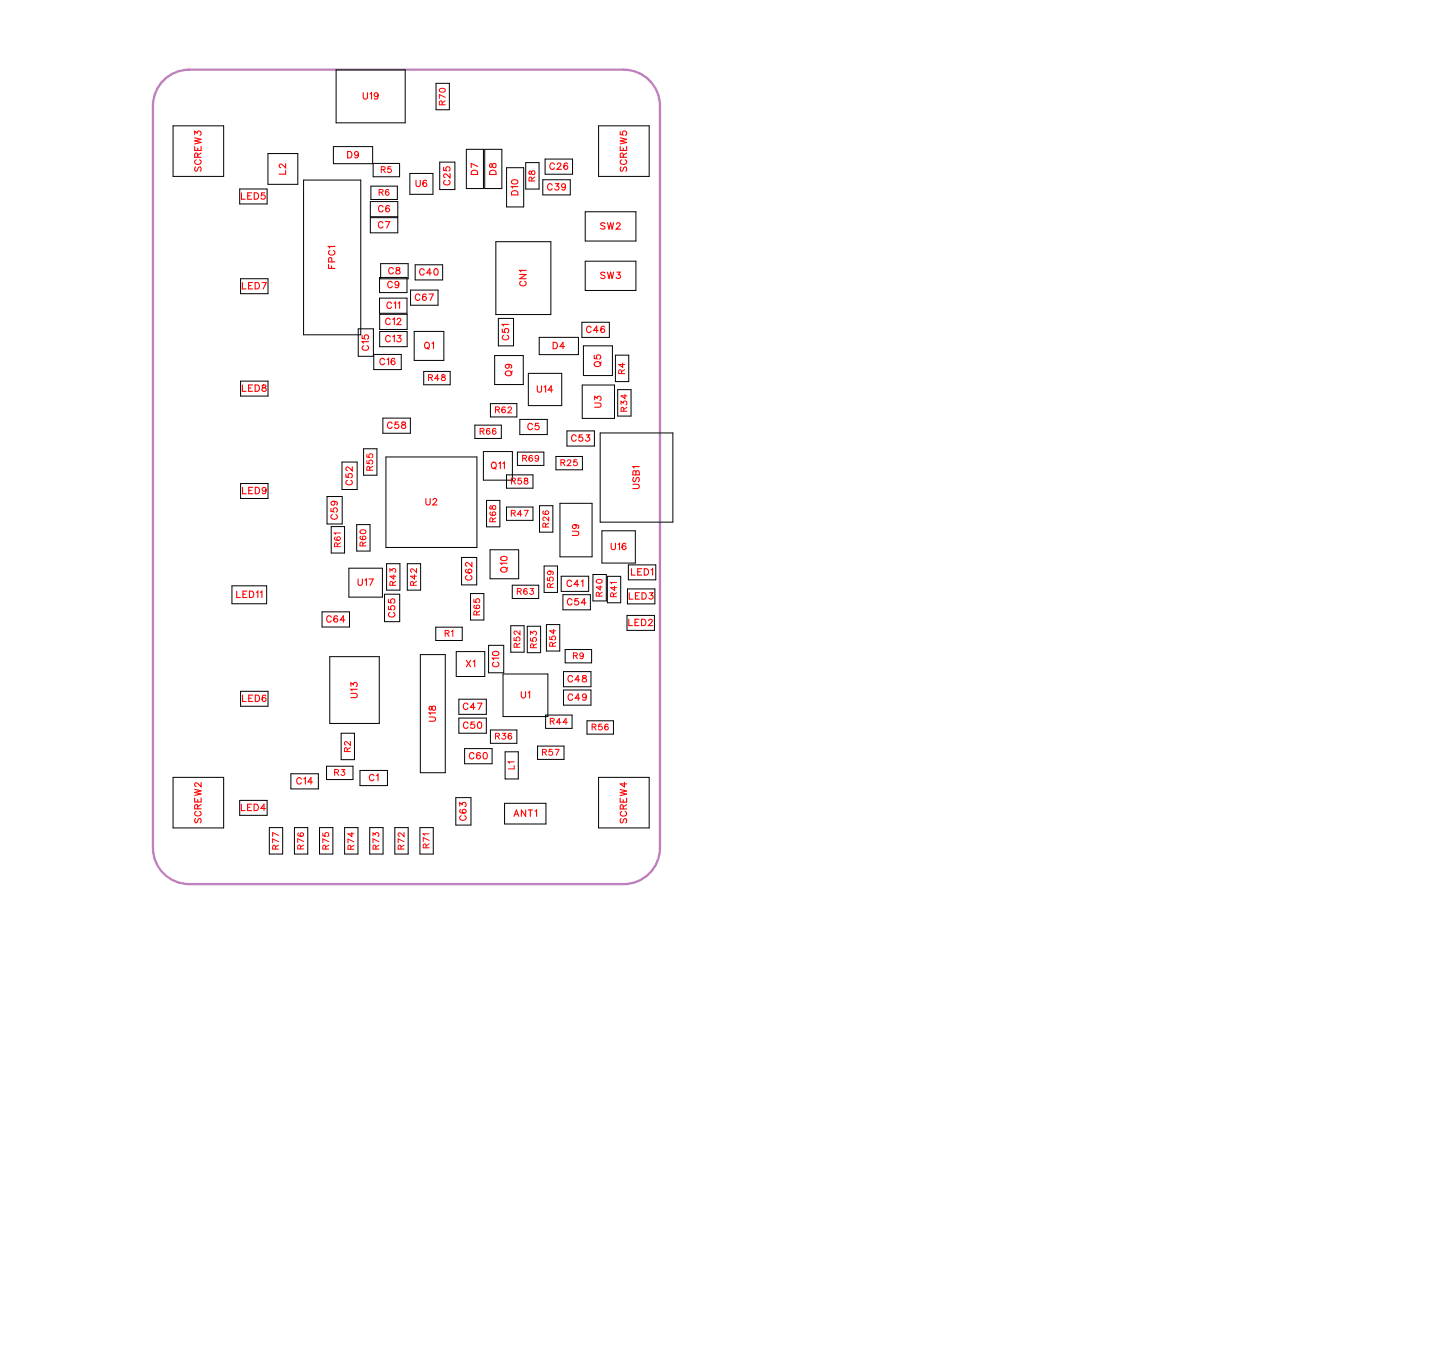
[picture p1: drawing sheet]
<svg xmlns="http://www.w3.org/2000/svg" width="158mm" height="151mm" viewBox="0 0 158 151" stroke-linecap="round" stroke-linejoin="round" font-family="sans-serif">
<path d="M20.9 7.7h48a4 4 0 0 1 4 4v82a4 4 0 0 1-4 4h-48a4 4 0 0 1-4-4v-82a4 4 0 0 1 4-4" fill="none" stroke="#bf80bf" stroke-width=".25"/>
<g fill="none" stroke="#000" stroke-width=".11">
<path d="M19.1 13.9h5.6v5.6h-5.6zM29.6 17h3.3v3.4h-3.3zM33.5 19.9h6.3v17.1h-6.3zM36.8 16.2h4.4v1.9h-4.4zM37.1 7.7h7.7v5.9h-7.7zM41.2 18.1h2.9v1.4h-2.9zM45.3 19.2h2.5v2.3h-2.5zM48.2 9.2h1.4v2.9h-1.4zM48.6 17.9h1.6v3h-1.6zM51.5 16.5h1.9v4.3h-1.9zM53.5 16.5h1.9v4.3h-1.9zM56 18.5h1.8v4.4h-1.8z"/>
<path d="M58.1 18h1.4v2.9h-1.4zM60 19.9h3v1.6h-3zM60.2 17.6h3v1.7h-3zM66.1 13.9h5.6v5.6h-5.6zM26.5 20.9h3v1.6h-3zM26.6 30.8h3v1.7h-3zM39.6 36.3h1.6v3.1h-1.6zM40.9 22.3h3v1.7h-3zM40.9 24.1h3v1.6h-3zM41 20.6h2.9v1.4h-2.9zM41.3 39.2h3v1.6h-3zM41.9 30.7h3.1v1.6h-3.1z"/>
<path d="M41.9 32.9h3.1v1.7h-3.1zM41.9 34.7h3.1v1.7h-3.1zM41.9 36.6h3.1v1.7h-3.1zM42 29.1h3.1v1.7h-3.1zM45.3 32.1h3.1v1.6h-3.1zM45.7 36.6h3.3v3.2h-3.3zM45.9 29.3h3v1.6h-3zM54.6 39.3h3.2v3.2h-3.2zM54.8 26.7h6v8.1h-6zM55 35.2h1.7v3h-1.7zM59.6 37.3h4.3v1.9h-4.3zM64.3 35.6h3v1.7h-3z"/>
<path d="M64.4 38.2h3.2v3.3h-3.2zM64.6 23.4h5.6v3.2h-5.6zM64.6 28.9h5.6v3.2h-5.6zM68 39.2h1.4v3h-1.4zM26.6 42.1h3v1.7h-3zM26.6 53.4h3v1.7h-3zM36.1 54.9h1.7v3h-1.7zM36.6 58.2h1.5v2.9h-1.5zM37.8 51.1h1.6v3h-1.6zM39.4 58h1.5v2.9h-1.5zM40.2 49.6h1.4v2.9h-1.4zM42.3 46.2h3v1.7h-3z"/>
<path d="M42.6 50.5h10.1v10h-10.1zM46.8 41h2.9v1.5h-2.9zM52.5 47h2.9v1.5h-2.9zM53.4 49.9h3.2v3.2h-3.2zM53.7 55.3h1.5v2.9h-1.5zM54.2 44.6h2.9v1.5h-2.9zM55.9 52.5h3v1.5h-3zM55.9 56h3v1.5h-3zM57.1 50h3v1.4h-3zM57.4 46.3h3v1.7h-3zM58.4 41.3h3.6v3.5h-3.6zM59.6 55.9h1.5v2.9h-1.5z"/>
<path d="M61.4 50.4h2.9v1.5h-2.9zM61.9 55.6h3.5v5.9h-3.5zM62.6 47.6h3.1v1.7h-3.1zM64.3 42.5h3.6v3.7h-3.6zM66.3 47.8h8v9.9h-8zM66.5 58.7h3.7v3.5h-3.7zM68.2 43.1h1.5v2.9h-1.5zM25.6 64.7h3.9v2h-3.9zM26.6 76.4h3v1.6h-3zM35.6 67.6h3v1.7h-3zM36.4 72.6h5.5v7.3h-5.5zM38.5 62.8h3.7v3.2h-3.7z"/>
<path d="M42.5 65.7h1.6v3h-1.6zM42.7 62.3h1.5v2.9h-1.5zM45 62.3h1.5v2.9h-1.5zM46.4 72.3h2.8v13.1h-2.8zM48.1 69.3h3v1.5h-3zM50.4 72h3.1v2.8h-3.1zM50.7 77.3h3v1.6h-3zM50.7 79.4h3v1.6h-3zM51 61.6h1.7v3h-1.7zM52 65.6h1.4v2.9h-1.4zM54 71.3h1.6v3.1h-1.6zM54.1 60.8h3.2v3.2h-3.2z"/>
<path d="M55.6 74.5h4.9v4.7h-4.9zM56.4 69.2h1.5v2.9h-1.5zM56.6 64.7h2.9v1.4h-2.9zM58.2 69.2h1.5v2.9h-1.5zM60.1 62.5h1.5v3h-1.5zM60.3 79h2.9v1.5h-2.9zM60.4 69h1.4v2.9h-1.4zM62 63.7h3v1.7h-3zM62.2 65.7h3v1.7h-3zM62.2 74.2h3.1v1.7h-3.1zM62.2 76.3h3.1v1.6h-3.1zM62.4 71.8h2.9v1.5h-2.9z"/>
<path d="M64.8 79.7h3v1.4h-3zM65.5 63.5h1.5v2.9h-1.5zM67.1 63.7h1.5v2.9h-1.5zM69.3 68h3v1.7h-3zM69.3 65.1h3v1.6h-3zM69.4 62.4h3v1.7h-3zM19.1 85.9h5.6v5.6h-5.6zM26.5 88.5h3v1.6h-3zM29.7 91.5h1.5v2.9h-1.5zM32.1 85.5h3.1v1.7h-3.1zM32.5 91.5h1.5v2.9h-1.5zM35.3 91.5h1.5v2.9h-1.5z"/>
<path d="M36.1 84.7h2.9v1.4h-2.9zM37.7 81h1.5v3h-1.5zM38.1 91.5h1.4v2.9h-1.4zM39.8 85.1h3v1.7h-3zM40.8 91.5h1.5v2.9h-1.5zM43.6 91.5h1.5v2.9h-1.5zM46.4 91.5h1.5v2.9h-1.5zM50.3 88.1h1.7v3.1h-1.7zM51.3 82.7h3.1v1.7h-3.1zM54.2 80.7h2.9v1.4h-2.9zM55.7 88.8h4.6v2.3h-4.6zM55.8 83.1h1.4v3h-1.4z"/>
<path d="M59.4 82.4h2.9v1.5h-2.9zM66.1 85.9h5.6v5.6h-5.6z"/>
</g>
<g fill="none" stroke="#f00" stroke-width=".12">
<path d="M21.5 14.9v-.4l.3 .2a.24 .24 0 0 1 .4-.2 .24 .24 0 0 1-.1 .4M21.5 16.2v.4h.7v-.4M21.5 15.2l.7 .2-.7 .2 .7 .1-.7 .2M21.6 18.5l-.1 .1 .1 .3h.2l.1-.4h.2l.1 .1-.1 .3M21.7 17.7a.26 .26 0 0 0-.2 .3 .26 .26 0 0 0 .3 .2h.1a.26 .26 0 0 0 .3-.2 .26 .26 0 0 0-.2-.3M21.8 17.4v-.4l-.2-.1-.1 .5h.7M21.8 16.4v.2M22.2 16.9l-.4 .2M31.5 18.1v.5l-.3-.4-.2-.1-.2 .2v.1l.2 .1M31.5 18.8v.4h-.7M38.4 16.7h.2a.38 .38 0 0 1 .3 .4 .38 .38 0 0 1-.3 .3h-.2zM39.6 17a.22 .22 0 0 1-.3 .2 .22 .22 0 0 1-.1-.4 .22 .22 0 0 1 .4 0v.2a.34 .34 0 0 1-.3 .4l-.1-.1"/>
<path d="M40.1 10.2v.6l.2 .2 .3-.1v-.7M40.9 10.4l.1-.2v.8M41.8 10.5a.22 .22 0 0 1-.3 .2 .22 .22 0 0 1-.1-.4 .22 .22 0 0 1 .3 0l.1 .2a.34 .34 0 0 1-.3 .5l-.1-.1M45.9 19.9v.5l.2 .2 .3-.1v-.6M49 18.5v.3l.3 .1a.25 .25 0 0 1 0-.4 .25 .25 0 0 1 .4 0 .25 .25 0 0 1-.1 .4M49.2 19.9a.26 .26 0 0 0-.2 .3 .26 .26 0 0 0 .3 .2h.1a.26 .26 0 0 0 .3-.2 .26 .26 0 0 0-.2-.3M49.7 19.2v.5l-.3-.4-.3-.1-.1 .1v.2l.2 .1M52.1 18.9l.2-.1 .4 .1 .1 .4h-.8zM52.8 18.4l-.8-.3v.4M54.1 18.1v.4h.1l.4-.4a.24 .24 0 0 1 .2 .2 .24 .24 0 0 1-.2 .2l-.2-.1-.1-.3zM54.2 18.9l.2-.1 .3 .1 .1 .4h-.7zM56.5 20l.3-.1a.3 .3 0 0 1 .4 .2 .38 .38 0 0 1-.4 .2 .38 .38 0 0 1-.3-.2z"/>
<path d="M61.2 18.2a.26 .26 0 0 0-.3-.2 .26 .26 0 0 0-.2 .3v.1a.26 .26 0 0 0 .2 .3 .26 .26 0 0 0 .3-.1M61.6 18.2l.1-.2h.1l.2 .1-.1 .3-.4 .3h.5M62.7 18.1l-.1-.1a.35 .35 0 0 0-.4 .3 .35 .35 0 0 0 .3 .4 .22 .22 0 0 0 .2-.2 .22 .22 0 0 0-.2-.2 .22 .22 0 0 0-.2 .2M68.5 14.5v.4h.3a.25 .25 0 0 1 0-.4 .25 .25 0 0 1 .4 .1 .25 .25 0 0 1-.1 .3M68.5 16.2v.4h.7v-.4M68.5 15.2l.7 .2-.7 .2 .7 .1-.7 .2M68.6 18.5l-.1 .1 .1 .3h.2l.1-.4h.2l.1 .1-.1 .3M68.7 17.7a.26 .26 0 0 0-.2 .3 .26 .26 0 0 0 .3 .2h.1a.26 .26 0 0 0 .3-.2 .26 .26 0 0 0-.2-.3M68.8 17.4v-.4l-.2-.1-.1 .5h.7M68.8 16.4v.2M69.2 16.9l-.4 .2M26.7 21.3v.7h.4"/>
<path d="M26.8 31.2v.7h.4M27.4 21.6h.2M27.5 31.6h.2M27.8 21.3h-.4v.7h.4M27.9 31.2h-.4v.7h.4M28.1 21.3h.2a.38 .38 0 0 1 .3 .4 .38 .38 0 0 1-.3 .3h-.2zM28.2 31.2h.2a.38 .38 0 0 1 .3 .4 .38 .38 0 0 1-.3 .3h-.2zM28.9 31.2h.5l-.3 .7M29.2 21.3h-.3v.3a.25 .25 0 0 1 .3 0 .25 .25 0 0 1 0 .4 .25 .25 0 0 1-.4-.1M36.3 29.2v.5h.7M36.5 27.7a.26 .26 0 0 0-.2 .3 .26 .26 0 0 0 .3 .2h.1a.26 .26 0 0 0 .3-.2 .26 .26 0 0 0-.2-.3M36.6 29.4v.3"/>
<path d="M36.7 28.9l-.1-.4h-.2l-.1 .4h.7M37 27.2h-.7l.1 .2M40 37.1v.3h.3a.25 .25 0 0 1 0-.3 .25 .25 0 0 1 .4 0 .25 .25 0 0 1-.1 .4M40.2 38.2a.26 .26 0 0 0-.2 .3 .26 .26 0 0 0 .3 .2h.1a.26 .26 0 0 0 .3-.2 .26 .26 0 0 0-.2-.3M40.7 37.8h-.7l.1 .1M42.3 24.7a.26 .26 0 0 0-.3-.2 .26 .26 0 0 0-.2 .3v.1a.26 .26 0 0 0 .2 .3 .26 .26 0 0 0 .3-.2M42.3 22.9a.26 .26 0 0 0-.3-.2 .26 .26 0 0 0-.2 .3v.1a.26 .26 0 0 0 .2 .3 .26 .26 0 0 0 .3-.1M42.5 39.8a.26 .26 0 0 0-.3-.2 .26 .26 0 0 0-.2 .3v.1a.26 .26 0 0 0 .2 .3 .26 .26 0 0 0 .3-.2M42.6 24.5h.5l-.4 .7M42.8 39.7l.1-.1v.7M43 22.8v-.1a.35 .35 0 0 0-.5 .3 .35 .35 0 0 0 .3 .4 .22 .22 0 0 0 .2-.2 .22 .22 0 0 0-.2-.2 .22 .22 0 0 0-.2 .2M43.1 35.3a.26 .26 0 0 0-.3-.1 .26 .26 0 0 0-.2 .2v.2a.26 .26 0 0 0 .2 .3 .26 .26 0 0 0 .3-.2"/>
<path d="M43.1 37.2a.26 .26 0 0 0-.3-.1 .26 .26 0 0 0-.2 .2v.2a.26 .26 0 0 0 .2 .3 .26 .26 0 0 0 .3-.2M43.2 33.5a.26 .26 0 0 0-.3-.1 .26 .26 0 0 0-.2 .2v.2a.26 .26 0 0 0 .2 .3 .26 .26 0 0 0 .3-.2M43.3 31.3a.26 .26 0 0 0-.3-.2 .26 .26 0 0 0-.2 .3v.1a.26 .26 0 0 0 .2 .3 .26 .26 0 0 0 .3-.2M43.4 35.3l.2-.1v.7M43.4 37.2l.2-.1v.7M43.4 29.7a.26 .26 0 0 0-.3-.1 .26 .26 0 0 0-.2 .2v.2a.26 .26 0 0 0 .2 .3 .26 .26 0 0 0 .3-.2M43.5 33.5l.2-.1v.7M43.6 39.7v-.1a.35 .35 0 0 0-.4 .3 .35 .35 0 0 0 .2 .4 .22 .22 0 0 0 .2-.2 .22 .22 0 0 0-.2-.2 .22 .22 0 0 0-.2 .2M43.8 29.6v.2l.3 .1 .1 .1a.24 .24 0 0 1-.2 .3 .24 .24 0 0 1-.3-.3l.5-.3-.1-.1zM43.9 35.3l.1-.1h.1l.2 .1-.1 .2-.4 .4h.5M43.9 37.1h.4l-.2 .2a.24 .24 0 0 1 .1 .4 .24 .24 0 0 1-.4-.1M44 33.5l.1-.1v.7"/>
<path d="M44.1 31.3a.22 .22 0 0 1-.3 .2 .22 .22 0 0 1-.1-.3 .22 .22 0 0 1 .3 0l.1 .1a.34 .34 0 0 1-.3 .5l-.2-.1M46.4 32.7a.26 .26 0 0 0-.3-.2 .26 .26 0 0 0-.2 .3v.1a.26 .26 0 0 0 .2 .3 .26 .26 0 0 0 .3-.2M46.9 29.9a.26 .26 0 0 0-.3-.2 .26 .26 0 0 0-.2 .3v.1a.26 .26 0 0 0 .2 .3 .26 .26 0 0 0 .3-.2M47 37.9a.33 .33 0 0 1 .4 .3 .33 .33 0 0 1-.4 .3l-.1-.2zM47.1 32.6l-.1-.1a.35 .35 0 0 0-.4 .3 .35 .35 0 0 0 .3 .4 .22 .22 0 0 0 .2-.2 .22 .22 0 0 0-.2-.2 .22 .22 0 0 0-.2 .2M47.1 20a.35 .35 0 0 0-.4 .2 .35 .35 0 0 0 .2 .4 .22 .22 0 0 0 .2-.2 .22 .22 0 0 0-.2-.2 .22 .22 0 0 0-.2 .2M47.2 38.4l.2 .2M47.4 32.5h.5l-.4 .7M47.6 30.2h-.5l.4-.5v.7M47.7 38l.2-.2v.7M48 29.7h.1a.37 .37 0 0 1 .3 .3 .37 .37 0 0 1-.3 .4 .45 .45 0 0 1-.1-.7zM55.5 36.4v.3h.3a.25 .25 0 0 1 0-.3 .25 .25 0 0 1 .3 0 .25 .25 0 0 1 0 .4"/>
<path d="M55.6 37.1a.26 .26 0 0 0-.1 .3 .26 .26 0 0 0 .2 .2h.2a.26 .26 0 0 0 .3-.3 .26 .26 0 0 0-.2-.2M56.2 35.8h-.7l.1 .2M56.6 21.1h.2h.3l.1 .4h-.7zM57.2 20.6h-.7l.1 .2M57.4 30.3h.7l-.7 .5h.7M57.6 31.1a.26 .26 0 0 0-.2 .3 .26 .26 0 0 0 .3 .2h.1a.26 .26 0 0 0 .3-.2 .26 .26 0 0 0-.2-.3M58.1 29.9h-.7l.1 .1M61 20.5a.26 .26 0 0 0-.3-.2 .26 .26 0 0 0-.2 .3v.1a.26 .26 0 0 0 .2 .3 .26 .26 0 0 0 .3-.2M61.1 37.8h.2a.38 .38 0 0 1 .3 .4 .38 .38 0 0 1-.3 .3h-.2zM61.3 20.3h.4l-.2 .3a.24 .24 0 0 1 .2 .3 .24 .24 0 0 1-.4 0M62.4 38.3h-.6l.4-.5v.7M62.5 20.5a.22 .22 0 0 1-.3 .2 .22 .22 0 0 1-.1-.3 .22 .22 0 0 1 .3 0l.1 .1a.34 .34 0 0 1-.3 .5l-.1-.1"/>
<path d="M65.3 36.2a.26 .26 0 0 0-.3-.2 .26 .26 0 0 0-.2 .3v.2a.26 .26 0 0 0 .2 .3 .26 .26 0 0 0 .3-.2M65.6 39.3v.3l.3 .1a.25 .25 0 0 1 0-.4 .25 .25 0 0 1 .4 0 .25 .25 0 0 1-.1 .4M66.1 36.5h-.5l.3-.5v.8M66.8 36.1h-.1a.35 .35 0 0 0-.4 .2 .35 .35 0 0 0 .3 .5 .22 .22 0 0 0 .2-.3 .22 .22 0 0 0-.2-.2 .22 .22 0 0 0-.2 .2M66.8 24.7l-.2-.1-.3 .1 .1 .2 .4 .2v.1l-.2 .1-.3-.1M66.8 30.2l-.2-.1-.3 .1 .1 .1 .4 .3v.1l-.2 .1-.3-.1M67.1 24.6l.2 .7 .1-.7 .2 .7 .2-.7M67.1 30.1l.2 .7 .1-.7 .2 .7 .2-.7M68.1 24.8l.1-.2h.2l.1 .1-.1 .3-.3 .3h.4M68.1 30.1h.4l-.2 .2a.24 .24 0 0 1 .2 .4 .24 .24 0 0 1-.4-.1M26.8 42.5v.7h.4M26.8 53.9v.7h.4"/>
<path d="M27.5 42.9h.2M27.5 54.2h.2M27.9 42.5h-.4v.7h.4M27.9 53.9h-.4v.7h.4M28.2 42.5h.2a.38 .38 0 0 1 .3 .4 .38 .38 0 0 1-.3 .3h-.2zM28.2 53.9h.2a.38 .38 0 0 1 .3 .3 .38 .38 0 0 1-.3 .4h-.2zM29 42.6v.2l.3 .1 .1 .1a.24 .24 0 0 1-.2 .3 .24 .24 0 0 1-.3-.3l.5-.3-.1-.1zM29.4 54.1a.22 .22 0 0 1-.3 .2 .22 .22 0 0 1-.1-.4 .22 .22 0 0 1 .4 .1v.1a.34 .34 0 0 1-.3 .5l-.1-.1M36.6 56.2v.3l.3 .1a.25 .25 0 0 1 0-.4 .25 .25 0 0 1 .3 0 .25 .25 0 0 1-.1 .4M36.7 56.9a.26 .26 0 0 0-.1 .3 .26 .26 0 0 0 .2 .2h.2a.26 .26 0 0 0 .3-.2 .26 .26 0 0 0-.2-.3M36.8 55.4a.22 .22 0 0 1 .2 .3 .22 .22 0 0 1-.4 .1 .22 .22 0 0 1 .1-.4h.1a.34 .34 0 0 1 .5 .3l-.1 .1M38.2 52.4v.3l.3 .1a.25 .25 0 0 1 0-.4 .25 .25 0 0 1 .4 0 .25 .25 0 0 1-.1 .4"/>
<path d="M38.4 53.1a.26 .26 0 0 0-.2 .3 .26 .26 0 0 0 .3 .2h.1a.26 .26 0 0 0 .3-.2 .26 .26 0 0 0-.2-.3M38.9 51.6v.4l-.3-.3-.3-.1-.1 .1v.2l.2 .1M43.3 46.8a.26 .26 0 0 0-.3-.2 .26 .26 0 0 0-.2 .3v.2a.26 .26 0 0 0 .2 .2 .26 .26 0 0 0 .3-.1M44 46.6h-.3l-.1 .3a.25 .25 0 0 1 .4 0 .25 .25 0 0 1 0 .4 .25 .25 0 0 1-.4-.1M44.4 46.7v.2l.3 .1 .1 .1a.24 .24 0 0 1-.2 .3 .24 .24 0 0 1-.3-.3l.5-.3-.1-.1zM47 55.1v.5l.2 .2 .3-.1v-.6M47.8 55.3l.2-.2h.1l.1 .1-.1 .3-.3 .3h.5M54.3 51.2l.1-.1a.33 .33 0 0 1 .4 .3 .33 .33 0 0 1-.4 .4l-.1-.3zM54.6 51.7l.2 .2M55.1 51.2l.2-.1v.7M55.5 51.2l.2-.1v.7M55.9 41.1a.35 .35 0 0 1 .4-.1 .35 .35 0 0 1 .2 .4 .33 .33 0 0 1-.5 .1 .33 .33 0 0 1-.1-.4z"/>
<path d="M56 40.3a.22 .22 0 0 1 .2 .3 .22 .22 0 0 1-.3 .1 .22 .22 0 0 1 0-.4h.1a.34 .34 0 0 1 .5 .2l-.1 .2M56.6 41l-.2 .2M58.8 47a.26 .26 0 0 0-.3-.2 .26 .26 0 0 0-.2 .3v.1a.26 .26 0 0 0 .2 .3 .26 .26 0 0 0 .3-.2M59.3 42.6v.5l.2 .2 .3-.1v-.6M59.5 46.8h-.3l-.1 .3a.25 .25 0 0 1 .4 0 .25 .25 0 0 1 0 .4 .25 .25 0 0 1-.4-.1M60.1 42.8l.2-.2v.7M61.1 43.1h-.5l.3-.5v.7M63.2 58.7h.5l.2 .2-.1 .2-.6 .1M63.5 58a.22 .22 0 0 1 .1 .3 .22 .22 0 0 1-.3 .1 .22 .22 0 0 1 0-.4h.2a.34 .34 0 0 1 .4 .3l-.1 .1M63.6 48.2a.26 .26 0 0 0-.3-.2 .26 .26 0 0 0-.2 .3v.2a.26 .26 0 0 0 .2 .3 .26 .26 0 0 0 .3-.2M64.3 48.1h-.3v.3a.25 .25 0 0 1 .3-.1 .25 .25 0 0 1 0 .4 .25 .25 0 0 1-.4-.1M64.7 48.1h.4l-.2 .2a.24 .24 0 0 1 .2 .4 .24 .24 0 0 1-.4-.1"/>
<path d="M65.7 44.5h.5l.2 .2-.1 .3h-.6M65.7 44.2v-.4l.3 .2a.24 .24 0 0 1 .3-.2 .25 .25 0 0 1 0 .5M65.7 40a.35 .35 0 0 1 .5 0 .35 .35 0 0 1 .1 .4 .33 .33 0 0 1-.5 .1 .33 .33 0 0 1-.1-.5zM66.4 40l-.2 .2M69.9 53.5h.5l.2 .2-.1 .3h-.6M70 52.8l-.1 .1 .1 .3h.2l.2-.4h.1l.1 .1-.1 .3M70.2 52.2v-.2h-.2l-.1 .5h.7v-.3l-.1-.2-.2 .1-.1 .4M70.6 51.6h-.7l.1 .1M26.1 65.3v.7h.5M26.8 76.8v.7h.4M26.8 65.7h.3M27.3 65.3h-.5v.7h.5"/>
<path d="M27.5 77.2h.2M27.6 65.3h.2a.38 .38 0 0 1 .2 .4 .38 .38 0 0 1-.2 .3h-.2zM27.9 76.8h-.4v.7h.4M28.2 76.8h.2a.38 .38 0 0 1 .3 .4 .38 .38 0 0 1-.3 .3h-.2zM28.3 65.5l.2-.2v.7M28.8 65.5l.1-.2v.7M29.4 76.9h-.1a.35 .35 0 0 0-.4 .2 .35 .35 0 0 0 .3 .4 .22 .22 0 0 0 .2-.2 .22 .22 0 0 0-.2-.2 .22 .22 0 0 0-.2 .2M36.6 68.2a.26 .26 0 0 0-.3-.2 .26 .26 0 0 0-.2 .3v.2a.26 .26 0 0 0 .2 .3 .26 .26 0 0 0 .3-.2M37.3 68.1h-.1a.35 .35 0 0 0-.4 .2 .35 .35 0 0 0 .3 .5 .22 .22 0 0 0 .2-.2 .22 .22 0 0 0-.2-.3 .22 .22 0 0 0-.2 .2M38.1 68.5h-.5l.3-.5v.8M38.8 76.6h.5l.2 .2-.1 .3h-.6M38.8 75.8v-.3l.2 .2a.24 .24 0 0 1 .4-.2 .24 .24 0 0 1-.1 .4"/>
<path d="M39.5 76.2h-.7l.1 .1M39.5 64v.5l.3 .2 .2-.1v-.6M40.3 64.1l.2-.1v.7M40.8 64h.4l-.3 .7M42.9 67v.3l.3 .1a.25 .25 0 0 1 0-.4 .25 .25 0 0 1 .4 0 .25 .25 0 0 1-.1 .4M42.9 66.2v.4h.3a.25 .25 0 0 1 0-.4 .25 .25 0 0 1 .4 .1 .25 .25 0 0 1-.1 .3M43.1 67.7a.26 .26 0 0 0-.2 .3 .26 .26 0 0 0 .3 .2h.1a.26 .26 0 0 0 .3-.2 .26 .26 0 0 0-.2-.3M47.4 79.2h.5l.2 .2-.1 .3h-.6M47.4 78.1v.3l.2 .1 .3-.5a.24 .24 0 0 1 .2 .3 .24 .24 0 0 1-.2 .2l-.2-.1-.1-.3zM48.1 78.8h-.7l.1 .2M51.5 73l.5 .7M51.5 62.9l-.1 .1a.35 .35 0 0 0 .3 .4 .35 .35 0 0 0 .4-.3 .22 .22 0 0 0-.2-.2 .22 .22 0 0 0-.2 .2 .22 .22 0 0 0 .2 .2"/>
<path d="M51.6 63.6a.26 .26 0 0 0-.2 .3 .26 .26 0 0 0 .3 .2h.2a.26 .26 0 0 0 .2-.2 .26 .26 0 0 0-.1-.3M51.7 77.9a.26 .26 0 0 0-.3-.2 .26 .26 0 0 0-.2 .3v.1a.26 .26 0 0 0 .2 .3 .26 .26 0 0 0 .3-.2M51.7 80a.26 .26 0 0 0-.3-.2 .26 .26 0 0 0-.2 .3v.1a.26 .26 0 0 0 .2 .3 .26 .26 0 0 0 .3-.2M52 73l-.5 .7M52.1 62.1v.5l-.3-.3-.3-.1-.1 .1v.1l.2 .2M52.3 73.1l.1-.1v.7M52.4 79.8h-.4v.3a.25 .25 0 0 1 .4 0 .25 .25 0 0 1-.1 .4 .25 .25 0 0 1-.3-.1M52.5 78.2h-.5l.3-.5v.7M52.8 77.7h.4l-.3 .7M52.8 79.8h.1a.37 .37 0 0 1 .3 .3 .37 .37 0 0 1-.3 .4 .45 .45 0 0 1-.1-.7zM54.4 72.1l.3-.1a.3 .3 0 0 1 .4 .2 .38 .38 0 0 1-.4 .3 .38 .38 0 0 1-.3-.3zM54.6 73.2a.26 .26 0 0 0-.2 .3 .26 .26 0 0 0 .3 .2h.1a.26 .26 0 0 0 .3-.2 .26 .26 0 0 0-.2-.3"/>
<path d="M55.1 72.7h-.7l.1 .2M55.3 61.6l.3-.1a.3 .3 0 0 1 .4 .3 .38 .38 0 0 1-.4 .2 .38 .38 0 0 1-.3-.3zM55.4 62.8a.35 .35 0 0 1 .4-.1 .35 .35 0 0 1 .2 .4 .33 .33 0 0 1-.5 .1 .33 .33 0 0 1-.1-.4zM56 62.2h-.7l.1 .2M56.1 62.7l-.2 .2M57.6 76.4v.5l.2 .2 .2-.1 .1-.6M58.3 76.6l.2-.2v.7M63.1 64.3a.26 .26 0 0 0-.3-.2 .26 .26 0 0 0-.2 .3v.2a.26 .26 0 0 0 .2 .2 .26 .26 0 0 0 .3-.1M63.2 66.3a.26 .26 0 0 0-.3-.2 .26 .26 0 0 0-.2 .3v.2a.26 .26 0 0 0 .2 .3 .26 .26 0 0 0 .3-.2M63.2 74.8a.26 .26 0 0 0-.3-.1 .26 .26 0 0 0-.2 .2v.2a.26 .26 0 0 0 .2 .3 .26 .26 0 0 0 .3-.2M63.3 76.9a.26 .26 0 0 0-.3-.2 .26 .26 0 0 0-.3 .3v.1a.26 .26 0 0 0 .3 .3 .26 .26 0 0 0 .3-.2M63.9 66.1h-.4v.4a.25 .25 0 0 1 .4-.1 .25 .25 0 0 1-.1 .4 .25 .25 0 0 1-.3-.1"/>
<path d="M63.9 64.6h-.5l.4-.5v.7M64 75.1h-.5l.4-.4v.7M64 77.2h-.5l.4-.5v.7M64.2 64.2l.2-.1v.7M64.4 74.7v.2l.3 .1 .1 .1a.24 .24 0 0 1-.3 .3 .24 .24 0 0 1-.2-.3l.4-.3v-.1zM64.7 66.6h-.5l.3-.5v.8M64.8 76.9a.22 .22 0 0 1-.3 .2 .22 .22 0 0 1-.1-.3 .22 .22 0 0 1 .3 0l.1 .1a.34 .34 0 0 1-.3 .5l-.1-.1M67.5 60v.5l.2 .2 .2-.1 .1-.6M68.3 60.2l.1-.2v.7M69.1 60.1a.35 .35 0 0 0-.4 .2 .35 .35 0 0 0 .2 .4 .22 .22 0 0 0 .2-.2 .22 .22 0 0 0-.2-.2 .22 .22 0 0 0-.2 .2M69.5 68.4v.7h.4M69.5 65.5v.7h.4"/>
<path d="M69.8 62.8v.8h.4M70.1 68.8h.3M70.2 65.8h.3M70.4 63.2h.3M70.6 68.4h-.5v.7h.5M70.6 65.5h-.4v.7h.4M70.9 68.4h.2a.38 .38 0 0 1 .2 .4 .38 .38 0 0 1-.2 .3h-.2zM70.9 62.8h-.5v.8h.5M70.9 65.5h.2a.38 .38 0 0 1 .3 .4 .38 .38 0 0 1-.3 .3h-.2zM71.2 62.8h.2a.38 .38 0 0 1 .2 .4 .38 .38 0 0 1-.2 .4h-.2zM71.6 68.6l.2-.2h.1l.2 .2-.1 .2-.4 .3h.5M71.7 65.5h.4l-.2 .3a.24 .24 0 0 1 .2 .4 .24 .24 0 0 1-.4-.1"/>
<path d="M71.9 63l.2-.2v.8M21.5 88.2v.4h.7v-.4M21.5 87.2l.7 .2-.7 .2 .7 .1-.7 .2M21.6 90.5l-.1 .1 .1 .3h.2l.2-.4h.1l.1 .1-.1 .3M21.7 89.7a.26 .26 0 0 0-.2 .3 .26 .26 0 0 0 .3 .2h.1a.26 .26 0 0 0 .3-.2 .26 .26 0 0 0-.2-.3M21.8 89.4v-.4l-.2-.1-.1 .5h.7M21.8 88.4v.2M22.2 86.5v.4l-.3-.3-.3-.1-.1 .1v.2l.2 .1M22.2 88.9l-.4 .2M26.7 88.9v.7h.4M27.3 89.2h.3M27.8 88.9h-.5v.7h.5"/>
<path d="M28.1 88.9h.2a.38 .38 0 0 1 .2 .3 .38 .38 0 0 1-.2 .4h-.2zM29.3 89.3h-.5l.4-.4v.7M33.3 86.1a.26 .26 0 0 0-.3-.2 .26 .26 0 0 0-.2 .3v.2a.26 .26 0 0 0 .2 .3 .26 .26 0 0 0 .3-.2M33.6 86.1l.1-.2v.7M34.5 86.4h-.5l.3-.5v.7M41.3 85.7a.26 .26 0 0 0-.3-.1 .26 .26 0 0 0-.2 .2v.2a.26 .26 0 0 0 .2 .3 .26 .26 0 0 0 .3-.2M41.6 85.7l.2-.1v.7M50.8 89.1v-.4l.2 .2a.24 .24 0 0 1 .4-.2 .24 .24 0 0 1 0 .4M50.9 89.5h-.1a.35 .35 0 0 0 .3 .4 .35 .35 0 0 0 .4-.2 .22 .22 0 0 0-.2-.3 .22 .22 0 0 0-.3 .2 .22 .22 0 0 0 .3 .3M50.9 90.1a.26 .26 0 0 0-.1 .3 .26 .26 0 0 0 .2 .3h.2a.26 .26 0 0 0 .3-.3 .26 .26 0 0 0-.2-.3M52.4 83.3a.26 .26 0 0 0-.3-.1 .26 .26 0 0 0-.3 .2v.2a.26 .26 0 0 0 .3 .3 .26 .26 0 0 0 .3-.2M53 83.3v-.1a.35 .35 0 0 0-.4 .2 .35 .35 0 0 0 .2 .5 .22 .22 0 0 0 .3-.2 .22 .22 0 0 0-.2-.3 .22 .22 0 0 0-.3 .2"/>
<path d="M53.5 83.2h.1a.37 .37 0 0 1 .2 .3 .37 .37 0 0 1-.2 .4 .45 .45 0 0 1-.1-.7zM56.8 90.2l.2-.7 .3 .7M56.9 90h.3M58.1 89.5v.7l-.5-.7v.7M58.3 89.5h.5M58.6 89.5v.7M59.1 89.6l.2-.1v.7M68.5 88.2v.4h.7v-.4M68.5 87.2l.7 .2-.7 .2 .7 .2-.7 .1M68.6 90.5l-.1 .1 .1 .3h.2l.2-.4h.1l.1 .1-.1 .3M68.7 89.7a.26 .26 0 0 0-.2 .3 .26 .26 0 0 0 .3 .2h.1a.26 .26 0 0 0 .3-.2 .26 .26 0 0 0-.2-.3M68.8 89.4v-.4h-.2l-.1 .4h.7"/>
<path d="M68.8 88.4v.2M69 86.5v.5l-.5-.4h.7M69.2 88.9l-.4 .3"/>
</g>
<g fill="none" stroke="#f00" stroke-width=".11">
<path d="M42.1 18.7h.4v-.2l-.4-.1v.7M42.3 18.7l.2 .4M43.2 18.4h-.3l-.1 .3a.23 .23 0 0 1 .4 0 .23 .23 0 0 1-.1 .3 .23 .23 0 0 1-.3 0M48.6 9.8a.32 .32 0 0 1 .4-.1 .32 .32 0 0 1 .1 .4 .32 .32 0 0 1-.4 .1 .32 .32 0 0 1-.1-.4zM48.8 11.6v-.4h-.2l-.1 .4h.7M49.2 11.1l-.4 .3M49.2 10.8l-.7-.3v.4M58.5 18.9v.3l.1 .1 .3-.4a.22 .22 0 0 1 .2 .2 .22 .22 0 0 1-.2 .2l-.2-.1-.1-.3zM58.7 20v-.4h-.2l-.1 .4h.7M59.1 19.6l-.4 .2M41.9 21.2h.4v-.2l-.4-.1v.7M42.1 21.2l.2 .4"/>
<path d="M42.9 21a.32 .32 0 0 0-.4 .2 .32 .32 0 0 0 .3 .4 .2 .2 0 0 0 .2-.2 .2 .2 0 0 0-.2-.2 .2 .2 0 0 0-.2 .2M37 59.3v.1a.32 .32 0 0 0 .2 .4 .32 .32 0 0 0 .4-.3 .2 .2 0 0 0-.2-.2 .2 .2 0 0 0-.2 .2 .2 .2 0 0 0 .2 .2M37.6 58.9h-.7l.2 .2M37.6 60l-.3 .2M39.8 58.6a.32 .32 0 0 1 .4-.1 .32 .32 0 0 1 .2 .4 .32 .32 0 0 1-.4 .1 .32 .32 0 0 1-.2-.4zM39.9 59.3h-.1a.32 .32 0 0 0 .2 .4 .32 .32 0 0 0 .4-.2 .2 .2 0 0 0-.2-.3 .2 .2 0 0 0-.2 .2 .2 .2 0 0 0 .2 .2M40.4 59.9l-.3 .2M40.5 50.9v.3h.3a.23 .23 0 0 1 0-.3 .23 .23 0 0 1 .3 0 .23 .23 0 0 1 0 .4M40.5 50.2v.3h.3a.23 .23 0 0 1 0-.3 .23 .23 0 0 1 .3 0 .23 .23 0 0 1 0 .4M40.8 52v-.4h-.2l-.1 .4h.7M41.2 51.5l-.4 .3M47.3 41.7h.4v-.2l-.4-.1v.7"/>
<path d="M47.6 41.7l.2 .4M48.5 41.8h-.5l.3-.4v.7M48.8 41.4v.2l.4 .2a.22 .22 0 0 1-.2 .3 .22 .22 0 0 1-.2-.3l.4-.2-.1-.2zM53 47.7l.4-.1v-.2l-.4-.1v.7M53.2 47.7l.3 .3M54.1 47.4a.32 .32 0 0 0-.4 .2 .32 .32 0 0 0 .2 .4 .2 .2 0 0 0 .2-.2 .2 .2 0 0 0-.2-.2 .2 .2 0 0 0-.2 .2M54.1 55.9v.3l.2 .1 .2-.4a.22 .22 0 0 1 .3 .2 .22 .22 0 0 1-.3 .2l-.1-.1-.1-.3zM54.2 56.6h-.1a.32 .32 0 0 0 .3 .4 .32 .32 0 0 0 .4-.2 .2 .2 0 0 0-.2-.2 .2 .2 0 0 0-.2 .1 .2 .2 0 0 0 .1 .3M54.4 57.7v-.4h-.2l-.1 .4h.7M54.7 45.3l.4-.1v-.2h-.4v.6M54.8 57.2l-.4 .2M54.8 47.4h-.1a.32 .32 0 0 0-.4 .2 .32 .32 0 0 0 .3 .4 .2 .2 0 0 0 .2-.2 .2 .2 0 0 0-.2-.2 .2 .2 0 0 0-.2 .2"/>
<path d="M54.9 45.3l.3 .3M55.8 45.1v-.1a.32 .32 0 0 0-.4 .2 .32 .32 0 0 0 .2 .4 .2 .2 0 0 0 .2-.2 .2 .2 0 0 0-.2-.2 .2 .2 0 0 0-.2 .2M56.1 45.1l.1-.1 .3 .1-.4 .5h.4M56.5 56.7h.4v-.2l-.4-.1v.7M56.5 53.2l.4-.1v-.2l-.4-.1v.7M56.7 56.7l.2 .4M56.7 53.2l.2 .3M57.6 52.8h-.3l-.1 .3a.23 .23 0 0 1 .4 0 .23 .23 0 0 1-.1 .4 .23 .23 0 0 1-.3-.1M57.6 56.8h-.4l.3-.4v.7M57.7 50.6h.4v-.2l-.4-.1v.7M57.9 56.4h.4l-.3 .7M57.9 52.9v.2l.4 .2a.22 .22 0 0 1-.2 .2 .22 .22 0 0 1-.2-.2l.4-.3v-.1z"/>
<path d="M57.9 50.6l.3 .4M58.8 50.4a.32 .32 0 0 0-.4 .2 .32 .32 0 0 0 .2 .4 .2 .2 0 0 0 .2-.2 .2 .2 0 0 0-.2-.2 .2 .2 0 0 0-.2 .2M59.5 50.5a.2 .2 0 0 1-.3 .2 .2 .2 0 0 1-.1-.3 .2 .2 0 0 1 .4 0v.1a.31 .31 0 0 1-.3 .5l-.1-.1M60 56.5a.32 .32 0 0 0 .2 .4 .32 .32 0 0 0 .4-.2 .2 .2 0 0 0-.2-.3 .2 .2 0 0 0-.2 .2 .2 .2 0 0 0 .2 .3M60.3 58.2l-.1-.3-.2-.1v.4h.6M60.6 57.1v.4l-.5-.4-.1 .3 .1 .1M60.6 57.8l-.3 .2M62 51.1h.3l.1-.2-.4-.1v.7M62.2 51.1l.2 .4M62.7 51l.1-.2 .3 .1-.5 .6h.5M63.7 50.8h-.3v.3a.23 .23 0 0 1 .3 0 .23 .23 0 0 1 0 .3 .23 .23 0 0 1-.4-.1M68.6 44.7v-.3l.2 .1a.22 .22 0 0 1 .4-.1 .22 .22 0 0 1-.1 .4"/>
<path d="M68.6 41.3v-.4h-.2l-.1 .4h.7M68.8 40.1v.5l-.5-.3h.7M68.9 45.4v-.3l-.2-.1-.1 .4h.6M69 40.9l-.4 .2M69 43.6v.5l-.4-.4h.6M69.2 45l-.3 .2M37.3 60.4l-.1-.4h-.2l-.1 .4h.7M40.1 60.3l-.1-.3-.2-.1v.4h.6M43.1 63.2v-.3l.2 .1a.22 .22 0 0 1 .4-.1 .22 .22 0 0 1-.1 .4M43.4 64.7l-.1-.4h-.2v.4h.6M43.5 63.5v.5l-.4-.3h.6M43.7 64.2l-.3 .3"/>
<path d="M45.7 64.7l-.1-.4h-.2v.4h.6M45.8 63.5v.5l-.4-.3h.6M46 62.8v.5l-.5-.4-.1 .2 .1 .1M46 64.2l-.3 .3M49.2 70h.3l.1-.3h-.4v.6M49.4 70l.2 .3M49.9 69.8l.1-.1v.6M52.3 66.2v.3l.3 .1a.23 .23 0 0 1 0-.4 .23 .23 0 0 1 .4 .1 .23 .23 0 0 1-.1 .3M52.4 66.9a.32 .32 0 0 0 .2 .4 .32 .32 0 0 0 .4-.2 .2 .2 0 0 0-.2-.2 .2 .2 0 0 0-.2 .1 .2 .2 0 0 0 .2 .3M52.6 68v-.4l-.2-.1-.1 .5h.7M53 67.5l-.4 .2M56.8 70.5v.3h.3a.23 .23 0 0 1 0-.3 .23 .23 0 0 1 .3 0 .23 .23 0 0 1-.1 .3"/>
<path d="M57.1 71.5v-.3l-.3-.1v.4h.6M57.1 65.3h.4v-.2l-.4-.1v.7M57.4 65.3l.2 .4M57.4 69.7v.4l-.5-.4-.1 .3 .1 .1M57.4 71.1l-.3 .2M58.2 65.1a.32 .32 0 0 0-.4 .2 .32 .32 0 0 0 .2 .4 .2 .2 0 0 0 .2-.2 .2 .2 0 0 0-.1-.2 .2 .2 0 0 0-.3 .2M58.6 65h.3l-.2 .3a.22 .22 0 0 1 .2 .3 .22 .22 0 0 1-.4 0M58.6 70.5v.3l.3 .1a.23 .23 0 0 1 0-.4 .23 .23 0 0 1 .3 0 .23 .23 0 0 1-.1 .4M58.6 70.1v-.3l.3 .2a.22 .22 0 0 1 .3-.2 .22 .22 0 0 1-.1 .4M58.9 71.6v-.4h-.2l-.1 .4h.7M59.3 71.1l-.4 .3M60.5 63.8v.3l.2 .1a.23 .23 0 0 1 0-.4 .23 .23 0 0 1 .4 .1 .23 .23 0 0 1-.1 .3"/>
<path d="M60.7 63.1a.2 .2 0 0 1 .2 .3 .21 .21 0 0 1-.4 .1 .21 .21 0 0 1 .1-.4h.1a.31 .31 0 0 1 .4 .3l-.1 .1M60.7 70.3v.4h.3a.23 .23 0 0 1 0-.4 .23 .23 0 0 1 .3 .1 .23 .23 0 0 1-.1 .3M60.8 64.9l-.1-.4h-.2v.4h.6M60.8 79.7h.4v-.3h-.4v.6M61 79.7l.2 .3M61 71.4v-.4h-.2l-.1 .4h.7M61.1 64.5l-.3 .2M61.2 69.6v.4l-.5-.3h.7M61.4 71l-.4 .2M61.9 79.8h-.4l.3-.4v.6M62.7 79.8h-.5l.3-.4v.6M63.3 72.5l.4-.1v-.2l-.4-.1v.7"/>
<path d="M63.6 72.5l.2 .3M64.4 72.4a.2 .2 0 0 1-.2 .1 .2 .2 0 0 1-.1-.3 .2 .2 0 0 1 .3 0v.2a.31 .31 0 0 1-.2 .4l-.1-.1M65.9 64.1a.32 .32 0 0 1 .4-.1 .32 .32 0 0 1 .2 .4 .32 .32 0 0 1-.4 .1 .32 .32 0 0 1-.2-.4zM66.2 65.9l-.1-.4h-.2v.4h.6M66.3 64.7v.5l-.4-.3h.6M66.5 65.4l-.3 .3M67.8 65.9l-.1-.3-.2-.1-.1 .4h.7M67.9 64.8v.4l-.5-.3h.7M68.1 64.4h-.7l.2 .1M68.1 65.5l-.3 .2M30.4 93.8v-.3l-.2-.1-.1 .4h.7M30.8 93.4l-.4 .2"/>
<path d="M30.8 93l-.7-.3v.4M30.8 92.3l-.7-.3v.4M33 92.1h-.1a.32 .32 0 0 0 .2 .4 .32 .32 0 0 0 .4-.3 .2 .2 0 0 0-.1-.2 .2 .2 0 0 0-.3 .2 .2 .2 0 0 0 .2 .2M33.2 93.8v-.4h-.3v.4h.6M33.5 93.4l-.3 .2M33.5 93l-.6-.3v.4M35.7 92.1v.3h.2a.23 .23 0 0 1 0-.3 .23 .23 0 0 1 .4 0 .23 .23 0 0 1-.1 .3M36 93.8l-.1-.3-.2-.1v.4h.6M36.3 93.4l-.3 .2M36.3 93l-.6-.3v.4M37 85.3h.3l.1-.2-.4-.1v.7M37.2 85.3l.2 .4"/>
<path d="M37.7 85h.4l-.2 .3a.22 .22 0 0 1 .1 .3 .22 .22 0 0 1-.3 0M38.4 83.1l-.1-.4h-.2l-.1 .4h.7M38.7 81.9v.5l-.5-.4-.2 .2 .2 .1M38.7 82.6l-.3 .2M38.7 93.8v-.3l-.2-.1-.1 .4h.7M38.9 92v.5l-.5-.4h.7M39.1 93.4l-.4 .2M39.1 93l-.7-.3v.5M41.2 92.4v-.4l.2 .2a.22 .22 0 0 1 .4-.1 .22 .22 0 0 1-.1 .3M41.5 93.8v-.3l-.2-.1-.1 .4h.7M41.9 93.4l-.4 .2M41.9 93l-.7-.3v.4"/>
<path d="M44.3 93.8v-.3l-.3-.1v.4h.6M44.6 92v.4l-.5-.4-.1 .3 .1 .1M44.6 93.4l-.3 .2M44.6 93l-.6-.3v.4M47.1 93.7l-.1-.4h-.2l-.1 .4h.7M47.4 92.1h-.7l.2 .2M47.4 93.3l-.3 .2M47.4 92.9l-.7-.3v.4M54.7 81.3h.4v-.2l-.4-.1v.7M54.9 81.3l.3 .4M55.5 81h.3l-.2 .3a.22 .22 0 0 1 .2 .3 .22 .22 0 0 1-.4 0M56.5 81.1a.32 .32 0 0 0-.4 .2 .32 .32 0 0 0 .2 .4 .2 .2 0 0 0 .2-.2 .2 .2 0 0 0-.2-.2 .2 .2 0 0 0-.2 .2"/>
<path d="M56.8 84.2h-.7l.2 .1M56.8 84.6v.4h-.7M59.9 83.1h.4v-.2l-.4-.1v.7M60.1 83.1l.3 .4M61 82.8h-.3l-.1 .3a.23 .23 0 0 1 .4 0 .23 .23 0 0 1 0 .3 .23 .23 0 0 1-.4-.1M61.3 82.8h.4l-.3 .7M65.4 80.3h.4v-.2l-.4-.1v.7M65.6 80.3l.2 .4M66.5 80h-.3l-.1 .3a.23 .23 0 0 1 .4 0 .23 .23 0 0 1-.1 .3 .23 .23 0 0 1-.3-.1M67.2 80.1h-.1a.32 .32 0 0 0-.4 .2 .32 .32 0 0 0 .3 .4 .2 .2 0 0 0 .2-.2 .2 .2 0 0 0-.2-.2 .2 .2 0 0 0-.2 .2"/>
</g>
<g font-size="1.2" fill="#fff">
<text x="40.1" y="11.3">U19</text>
<text x="38.3" y="17.7">D9</text>
<text x="22.5" y="19" transform="rotate(-90 22.5 19)">SCREW3</text>
<text x="26.6" y="22.3">LED5</text>
<text x="31.8" y="19.3" transform="rotate(-90 31.8 19.3)">L2</text>
<text x="41.7" y="23.7">C6</text>
<text x="45.9" y="20.9">U6</text>
<text x="50" y="20.5" transform="rotate(-90 50 20.5)">C25</text>
<text x="53.1" y="19.3" transform="rotate(-90 53.1 19.3)">D7</text>
<text x="55.1" y="19.3" transform="rotate(-90 55.1 19.3)">D8</text>
<text x="57.5" y="21.6" transform="rotate(-90 57.5 21.6)">D10</text>
<text x="60.4" y="21.3">C39</text>
<text x="60.7" y="19">C26</text>
<text x="69.5" y="19" transform="rotate(-90 69.5 19)">SCREW5</text>
<text x="37.3" y="29.7" transform="rotate(-90 37.3 29.7)">FPC1</text>
<text x="41.7" y="25.5">C7</text>
<text x="66.3" y="25.6">SW2</text>
<text x="26.7" y="32.2">LED7</text>
<text x="42.7" y="34.4">C11</text>
<text x="42.8" y="32.1">C9</text>
<text x="42.9" y="30.6">C8</text>
<text x="45.8" y="33.5">C67</text>
<text x="46.3" y="30.7">C40</text>
<text x="58.4" y="31.7" transform="rotate(-90 58.4 31.7)">CN1</text>
<text x="66.3" y="31.1">SW3</text>
<text x="41" y="38.8" transform="rotate(-90 41 38.8)">C15</text>
<text x="41.9" y="40.6">C16</text>
<text x="42.5" y="36.2">C12</text>
<text x="42.5" y="38.1">C13</text>
<text x="46.8" y="38.8">Q1</text>
<text x="56.5" y="37.6" transform="rotate(-90 56.5 37.6)">C51</text>
<text x="56.8" y="41.6" transform="rotate(-90 56.8 41.6)">Q9</text>
<text x="61" y="38.8">D4</text>
<text x="64.7" y="37">C46</text>
<text x="66.6" y="40.6" transform="rotate(-90 66.6 40.6)">Q5</text>
<text x="26.7" y="43.5">LED8</text>
<text x="42.7" y="47.6">C58</text>
<text x="58.2" y="47.8">C5</text>
<text x="59.3" y="43.6">U14</text>
<text x="66.7" y="45.1" transform="rotate(-90 66.7 45.1)">U3</text>
<text x="39.2" y="53.6" transform="rotate(-90 39.2 53.6)">C52</text>
<text x="54.2" y="52.1">Q11</text>
<text x="63.1" y="49.1">C53</text>
<text x="26.7" y="54.9">LED9</text>
<text x="37.6" y="57.4" transform="rotate(-90 37.6 57.4)">C59</text>
<text x="47" y="56.1">U2</text>
<text x="64.2" y="59.2" transform="rotate(-90 64.2 59.2)">U9</text>
<text x="70.9" y="54" transform="rotate(-90 70.9 54)">USB1</text>
<text x="39.5" y="65">U17</text>
<text x="52.4" y="64.2" transform="rotate(-90 52.4 64.2)">C62</text>
<text x="56.3" y="63.3" transform="rotate(-90 56.3 63.3)">Q10</text>
<text x="62.6" y="65.1">C41</text>
<text x="67.4" y="61">U16</text>
<text x="69.7" y="63.9">LED1</text>
<text x="26.1" y="66.3">LED11</text>
<text x="36" y="69.1">C64</text>
<text x="43.9" y="68.3" transform="rotate(-90 43.9 68.3)">C55</text>
<text x="62.6" y="67.2">C54</text>
<text x="69.4" y="69.4">LED2</text>
<text x="69.4" y="66.5">LED3</text>
<text x="26.7" y="77.8">LED6</text>
<text x="39.8" y="77.2" transform="rotate(-90 39.8 77.2)">U13</text>
<text x="51.4" y="74">X1</text>
<text x="55.4" y="73.7" transform="rotate(-90 55.4 73.7)">C10</text>
<text x="57.5" y="77.4">U1</text>
<text x="62.7" y="75.7">C48</text>
<text x="62.7" y="77.7">C49</text>
<text x="48.4" y="79.8" transform="rotate(-90 48.4 79.8)">U18</text>
<text x="51.1" y="78.7">C47</text>
<text x="51.1" y="80.8">C50</text>
<text x="26.6" y="89.9">LED4</text>
<text x="32.7" y="86.9">C14</text>
<text x="40.7" y="86.6">C1</text>
<text x="51.8" y="84.2">C60</text>
<text x="22.5" y="91" transform="rotate(-90 22.5 91)">SCREW2</text>
<text x="51.8" y="90.7" transform="rotate(-90 51.8 90.7)">C63</text>
<text x="56.7" y="90.5">ANT1</text>
<text x="69.5" y="91" transform="rotate(-90 69.5 91)">SCREW4</text>
</g>
<g font-size="1.1" fill="#fff">
<text x="49.4" y="11.6" transform="rotate(-90 49.4 11.6)">R70</text>
<text x="41.8" y="21.9">R6</text>
<text x="42.1" y="19.3">R5</text>
<text x="59.4" y="20.1" transform="rotate(-90 59.4 20.1)">R8</text>
<text x="69.3" y="41.3" transform="rotate(-90 69.3 41.3)">R4</text>
<text x="47.3" y="42.3">R48</text>
<text x="54.7" y="45.9">R62</text>
<text x="69.5" y="45.5" transform="rotate(-90 69.5 45.5)">R34</text>
<text x="41.4" y="52" transform="rotate(-90 41.4 52)">R55</text>
<text x="53" y="48.3">R66</text>
<text x="56.4" y="53.8">R58</text>
<text x="57.7" y="51.3">R69</text>
<text x="61.9" y="51.7">R25</text>
<text x="55" y="57.7" transform="rotate(-90 55 57.7)">R68</text>
<text x="56.4" y="57.3">R47</text>
<text x="60.9" y="58.3" transform="rotate(-90 60.9 58.3)">R26</text>
<text x="37.9" y="60.5" transform="rotate(-90 37.9 60.5)">R61</text>
<text x="40.7" y="60.4" transform="rotate(-90 40.7 60.4)">R60</text>
<text x="44" y="64.7" transform="rotate(-90 44 64.7)">R43</text>
<text x="46.3" y="64.7" transform="rotate(-90 46.3 64.7)">R42</text>
<text x="57.1" y="66">R63</text>
<text x="61.4" y="65" transform="rotate(-90 61.4 65)">R59</text>
<text x="66.8" y="65.9" transform="rotate(-90 66.8 65.9)">R40</text>
<text x="68.4" y="66" transform="rotate(-90 68.4 66)">R41</text>
<text x="49.1" y="70.6">R1</text>
<text x="53.3" y="68" transform="rotate(-90 53.3 68)">R65</text>
<text x="57.7" y="71.6" transform="rotate(-90 57.7 71.6)">R52</text>
<text x="59.5" y="71.6" transform="rotate(-90 59.5 71.6)">R53</text>
<text x="61.6" y="71.5" transform="rotate(-90 61.6 71.5)">R54</text>
<text x="63.3" y="73.1">R9</text>
<text x="39" y="83.1" transform="rotate(-90 39 83.1)">R2</text>
<text x="54.7" y="82">R36</text>
<text x="59.9" y="83.7">R57</text>
<text x="60.7" y="80.3">R44</text>
<text x="65.3" y="80.9">R56</text>
<text x="36.9" y="86">R3</text>
<text x="57.1" y="85" transform="rotate(-90 57.1 85)">L1</text>
<text x="31" y="93.9" transform="rotate(-90 31 93.9)">R77</text>
<text x="33.8" y="93.9" transform="rotate(-90 33.8 93.9)">R76</text>
<text x="36.6" y="93.9" transform="rotate(-90 36.6 93.9)">R75</text>
<text x="39.4" y="93.9" transform="rotate(-90 39.4 93.9)">R74</text>
<text x="42.1" y="93.9" transform="rotate(-90 42.1 93.9)">R73</text>
<text x="44.9" y="93.9" transform="rotate(-90 44.9 93.9)">R72</text>
<text x="47.7" y="93.7" transform="rotate(-90 47.7 93.7)">R71</text>
</g>
</svg>
